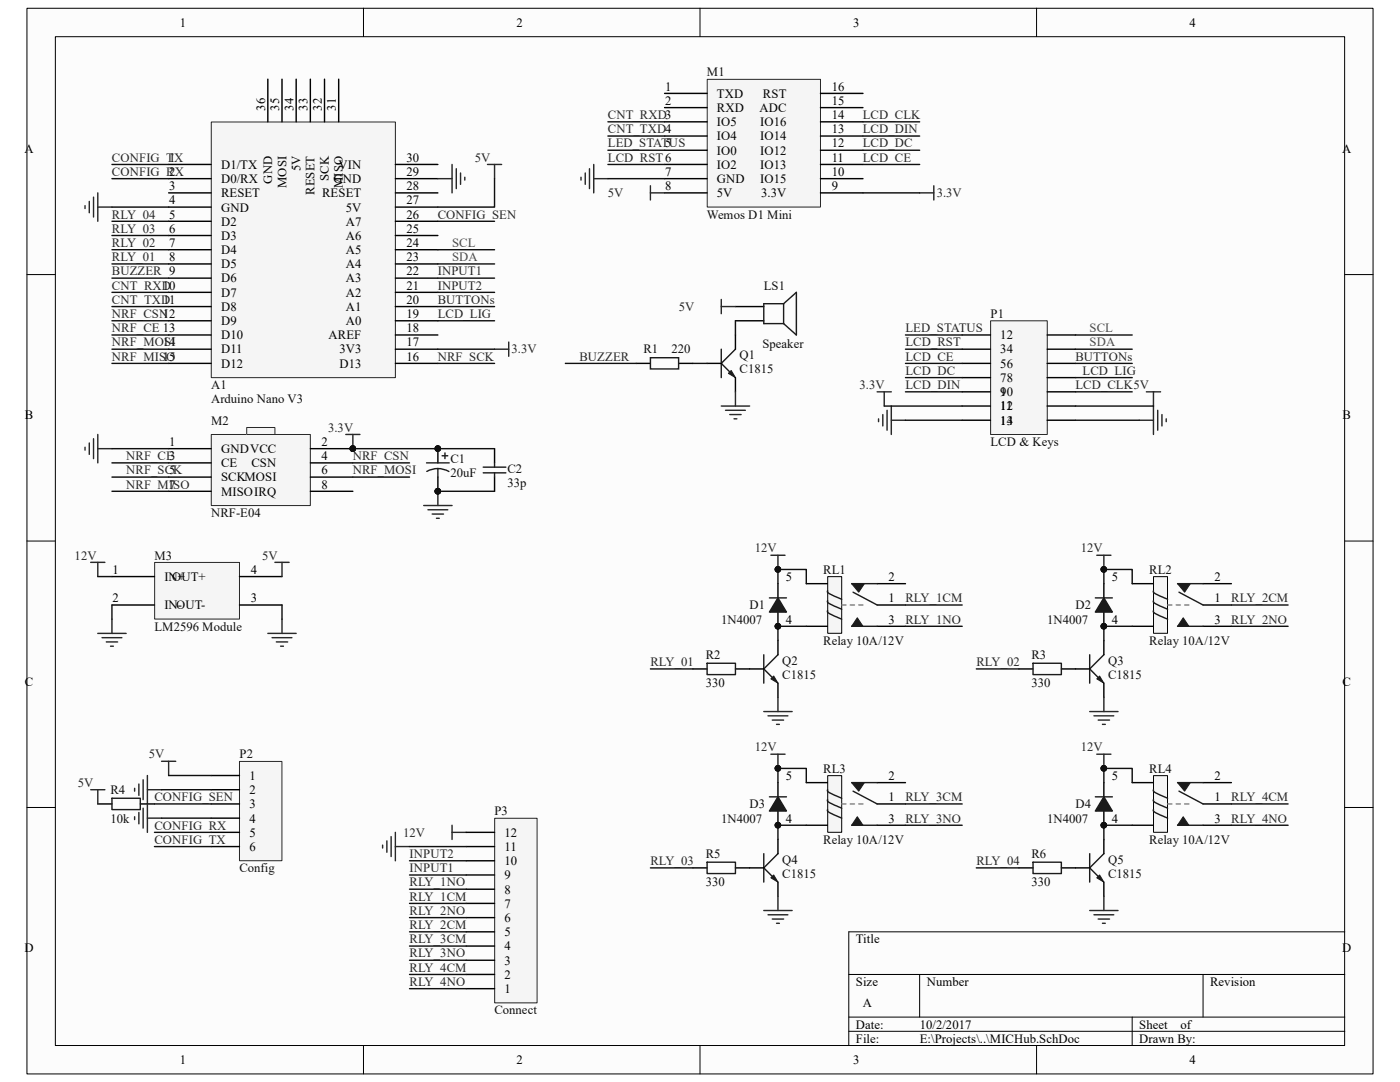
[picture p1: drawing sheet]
<svg xmlns="http://www.w3.org/2000/svg" width="279mm" height="216mm" viewBox="0 0 279 216" stroke-linecap="round" stroke-linejoin="round" font-family="sans-serif">
<path d="M5.4 1.7h268.6v212.6h-268.6z" fill="#fcfcfc"/>
<path d="M5.4 1.7h268.6v212.6h-268.6z" fill="none" stroke="#000" stroke-width=".2"/>
<path d="M11.1 7.4h257.3v201.2h-257.3z" fill="#fcfcfc"/>
<g fill="none" stroke="#000" stroke-width=".2">
<path d="M11 7.3h257.4v201.3h-257.4zM72.5 1.6v5.7M139.7 1.6v5.7M206.9 1.6v5.7M5.4 54.8h5.6M268.4 54.8h5.6M5.4 108h5.6M268.4 108h5.6M5.4 161.1h5.6M268.4 161.1h5.6M169.4 194.4h99M183.5 194.4v8.5"/>
<path d="M240.1 194.4v8.5M268.4 185.9h-99v22.7M72.5 208.6v5.7M139.7 208.6v5.7M169.4 202.9h99M169.4 205.8h99M206.9 208.6v5.7M226 202.9v5.7"/>
</g>
<path d="M42.2 24.4h36.7v51h-36.7z" fill="#f5f5f5"/>
<path d="M42.2 24.3h36.7v51.1h-36.7z" fill="none" stroke="#262626" stroke-width=".2"/>
<g fill="none" stroke="#000" stroke-width=".28">
<path d="M53.5 15.8v8.5M56.3 15.8v8.5M59.1 15.8v8.5M61.9 15.8v8.5M64.8 15.8v8.5M67.6 15.8v8.5M33.7 32.8h8.4M33.7 35.6h8.4M33.7 38.5h8.4M78.9 32.8h8.5M78.9 35.6h8.5M78.9 38.5h8.5"/>
<path d="M33.7 41.3h8.4M33.7 44.2h8.4M33.7 47h8.4M33.7 49.8h8.4M33.7 52.7h8.4M33.7 55.5h8.4M33.7 58.3h8.4M78.9 41.3h8.5M78.9 44.2h8.5M78.9 47h8.5M78.9 49.8h8.5M78.9 52.7h8.5"/>
<path d="M78.9 55.5h8.5M78.9 58.3h8.5M33.7 61.2h8.4M33.7 64h8.4M33.7 66.8h8.4M33.7 69.7h8.4M33.7 72.5h8.4M78.9 61.2h8.5M78.9 64h8.5M78.9 66.8h8.5M78.9 69.7h8.5M78.9 72.5h8.5"/>
</g>
<path d="M141.2 15.9h22.5v25.4h-22.5z" fill="#f5f5f5"/>
<path d="M141.1 15.8h22.6v25.5h-22.6z" fill="none" stroke="#262626" stroke-width=".2"/>
<g fill="none" stroke="#000" stroke-width=".28">
<path d="M132.6 18.6h8.5M163.7 18.6h8.5M132.6 21.5h8.5M132.6 24.3h8.5M132.6 27.1h8.5M132.6 30h8.5M132.6 32.8h8.5M132.6 35.6h8.5M132.6 38.5h8.5M163.7 21.5h8.5M163.7 24.3h8.5M163.7 27.1h8.5"/>
<path d="M163.7 30h8.5M163.7 32.8h8.5M163.7 35.6h8.5M163.7 38.5h8.5"/>
</g>
<path d="M97.3 32.8h2.8M98.7 32.8v2.8M129.8 37.1v2.8M129.8 38.5h2.8M183.5 38.5h2.9M186.4 37.1v2.8" fill="none" stroke="#262626" stroke-width=".28"/>
<path d="M42.2 86.7h19.7v14.2h-19.7z" fill="#f5f5f5"/>
<path d="M42.2 86.7h19.7v14.2h-19.7z" fill="none" stroke="#262626" stroke-width=".2"/>
<path d="M33.7 89.5h8.4M33.7 92.4h8.4M33.7 95.2h8.4M33.7 98h8.4M61.9 89.5h8.5M61.9 92.4h8.5M61.9 95.2h8.5M61.9 98h8.5" fill="none" stroke="#000" stroke-width=".28"/>
<circle cx="70.4" cy="89.5" r=".55" fill="#0e0e0e" stroke="#0e0e0e" stroke-width=".2"/>
<path d="M49.3 85.3h5.6v1.4h-5.6z" fill="#f5f5f5"/>
<path d="M49.2 85.3h5.7v1.4h-5.7z" fill="none" stroke="#262626" stroke-width=".2"/>
<circle cx="70.4" cy="89.5" r=".55" fill="#0e0e0e" stroke="#0e0e0e" stroke-width=".2"/>
<path d="M98.7 69.7h2.8M101.5 68.3v2.8M17 89.2v.6M17.8 88.4v2.3M18.7 87.5v4M19.5 86.7v5.7M19.5 89.5h2.8M69 86.7h2.8M70.4 86.7v2.8" fill="none" stroke="#262626" stroke-width=".28"/>
<path d="M30.9 112.3h16.9v11.2h-16.9z" fill="#f5f5f5"/>
<path d="M30.9 112.2h16.9v11.3h-16.9z" fill="none" stroke="#262626" stroke-width=".2"/>
<g fill="none" stroke="#000" stroke-width=".28">
<path d="M87.4 89.5v2.9M87.4 95.2v2.8M98.7 89.5v2.9M98.7 95.2v2.8M22.3 115h8.5M47.8 115h8.5M160.9 116.5h4.3M175.1 116.5h5.6M22.3 120.7h8.5M47.8 120.7h8.5M160.9 125h4.3M175.1 120.7h5.6"/>
<path d="M175.1 125h5.6"/>
</g>
<g fill="#0e0e0e" stroke="#0e0e0e" stroke-width=".2">
<circle cx="87.4" cy="89.5" r=".55"/>
<circle cx="87.4" cy="98" r=".55"/>
</g>
<path d="M85.1 92.4h4.5M87.4 93.5l.9 .1 1.3 .5M87.4 93.5l-.9 .1-1.3 .5M87.4 93.5v1.7M88.2 90.9h1.2M88.8 90.4v1.1M96.4 93.2h4.6M96.4 94.3h4.6M98.7 92.4v.8M98.7 94.3v.9" fill="none" stroke="#1c1c1c" stroke-width=".28"/>
<g fill="none" stroke="#262626" stroke-width=".28">
<path d="M87.4 98v2.9M54.9 112.2h2.8M56.3 112.2v2.8M84.6 100.9h5.6M85.4 101.7h4M86.3 102.6h2.2M87.1 103.4h.6M19.5 126.4h5.7M20.4 127.2h3.9M21.2 128.1h2.3M22.1 128.9h.5M22.3 123.6v2.8"/>
<path d="M53.5 126.4h5.6M54.3 127.2h4M55.1 128.1h2.3M56 128.9h.6M56.3 123.6v2.8"/>
</g>
<path d="M165.2 115.1h2.8v11.3h-2.8z" fill="#f5f5f5"/>
<path d="M165.2 115.1h2.8v11.3h-2.8z" fill="none" stroke="#000" stroke-width=".2"/>
<path d="M165.2 119.9l-.1 .2 .4 .3 2.5 1.2M165.2 117.9l-.1 .2 .4 .3 2.5 1.2M165.2 121.9h-.1a1.45 1.45 0 0 0 1.2 .9l1.7 .8" fill="none" stroke="#1c1c1c" stroke-width=".28"/>
<path d="M170 116.5h2.5l-1.1 1.7z" fill="#1c1c1c"/>
<path d="M170 116.5h2.5l-1.1 1.7z" fill="none" stroke="#1c1c1c" stroke-width=".2"/>
<path d="M171.1 123.3l1.1 1.7h-2.2z" fill="#1c1c1c"/>
<path d="M171.1 123.3l1.1 1.7h-2.2z" fill="none" stroke="#1c1c1c" stroke-width=".2"/>
<path d="M170 116.5h5.1M170.2 118.2l4.9 2.5M152.4 130.6v5.7M155.3 130.6l-2.9 2.9 2.3 2.2M170 125h5.1" fill="none" stroke="#1c1c1c" stroke-width=".28"/>
<path d="M172.2 120.7h-4.2" fill="none" stroke="#808080" stroke-width=".28" stroke-dasharray=".8 .8"/>
<path d="M153.8 135.5l.6-.6 .9 1.4z" fill="#1c1c1c"/>
<path d="M153.8 135.5l.6-.6 .9 1.4z" fill="none" stroke="#1c1c1c" stroke-width=".2"/>
<path d="M226 116.5h4.2M240.1 116.5h5.7M138.3 133.5h2.8M146.8 133.5h5.6M155.3 127.8v2.8M155.3 136.3v2.8M226 125h4.2M240.1 120.7h5.7M240.1 125h5.7" fill="none" stroke="#000" stroke-width=".28"/>
<path d="M153.8 110.8h2.9M155.3 110.8v2.8M155.3 139.1v2.9M152.4 142h5.7M153.3 142.8h3.9M154.1 143.7h2.3M155 144.5h.5" fill="none" stroke="#262626" stroke-width=".28"/>
<circle cx="155.2" cy="113.6" r=".55" fill="#0e0e0e" stroke="#0e0e0e" stroke-width=".2"/>
<path d="M141.1 132.3h5.7v2.3h-5.7z" fill="none" stroke="#1c1c1c" stroke-width=".28"/>
<path d="M230.3 115.1h2.7v11.3h-2.7z" fill="#f5f5f5"/>
<path d="M230.2 115.1h2.8v11.3h-2.8z" fill="none" stroke="#000" stroke-width=".2"/>
<path d="M230.2 119.9v.2l.3 .3 2.5 1.2M230.2 117.9v.2l.3 .3 2.5 1.2M230.2 121.9a1.45 1.45 0 0 0 1.1 .9l1.7 .8" fill="none" stroke="#1c1c1c" stroke-width=".28"/>
<path d="M235 116.5h2.6l-1.2 1.7z" fill="#1c1c1c"/>
<path d="M235 116.5h2.6l-1.2 1.7z" fill="none" stroke="#1c1c1c" stroke-width=".2"/>
<path d="M236.1 123.3l1.2 1.7h-2.3z" fill="#1c1c1c"/>
<path d="M236.1 123.3l1.2 1.7h-2.3z" fill="none" stroke="#1c1c1c" stroke-width=".2"/>
<path d="M235 116.5h5.1M235.3 118.2l4.8 2.5M217.5 130.6v5.7M220.3 130.6l-2.8 2.9 2.2 2.2M235 125h5.1" fill="none" stroke="#1c1c1c" stroke-width=".28"/>
<path d="M237.3 120.7h-4.3" fill="none" stroke="#808080" stroke-width=".28" stroke-dasharray=".8 .8"/>
<path d="M219.5 134.9l.8 1.4-1.4-.8z" fill="#1c1c1c"/>
<path d="M218.9 135.5l.6-.6 .8 1.4z" fill="none" stroke="#1c1c1c" stroke-width=".2"/>
<path d="M203.3 133.5h2.9M211.8 133.5h5.7M220.3 127.8v2.8M220.3 136.3v2.8M160.9 156.2h4.3M175.1 156.2h5.6M160.9 164.7h4.3M175.1 160.4h5.6M175.1 164.7h5.6" fill="none" stroke="#000" stroke-width=".28"/>
<path d="M218.9 110.8h2.8M220.3 110.8v2.8M220.3 139.1v2.9M217.5 142h5.6M218.3 142.8h4M219.2 143.7h2.2M220 144.5h.6" fill="none" stroke="#262626" stroke-width=".28"/>
<circle cx="220.3" cy="113.6" r=".55" fill="#0e0e0e" stroke="#0e0e0e" stroke-width=".2"/>
<path d="M206.2 132.3h5.6v2.3h-5.6z" fill="none" stroke="#1c1c1c" stroke-width=".28"/>
<path d="M165.2 154.8h2.8v11.3h-2.8z" fill="#f5f5f5"/>
<path d="M165.2 154.8h2.8v11.3h-2.8z" fill="none" stroke="#000" stroke-width=".2"/>
<path d="M165.2 159.6l-.1 .2 .4 .3 2.5 1.2M165.2 157.6l-.1 .2 .4 .3 2.5 1.2M165.2 161.5l-.1 .1a1.45 1.45 0 0 0 1.2 .9l1.7 .8" fill="none" stroke="#1c1c1c" stroke-width=".28"/>
<path d="M170 156.2h2.5l-1.1 1.7z" fill="#1c1c1c"/>
<path d="M170 156.2h2.5l-1.1 1.7z" fill="none" stroke="#1c1c1c" stroke-width=".2"/>
<path d="M171.1 163l1.1 1.7h-2.2z" fill="#1c1c1c"/>
<path d="M171.1 163l1.1 1.7h-2.2z" fill="none" stroke="#1c1c1c" stroke-width=".2"/>
<path d="M170 156.2h5.1M170.2 157.9l4.9 2.5M152.4 170.3v5.7M155.3 170.3l-2.9 2.9 2.3 2.2M170 164.7h5.1" fill="none" stroke="#1c1c1c" stroke-width=".28"/>
<path d="M172.2 160.4h-4.2" fill="none" stroke="#808080" stroke-width=".28" stroke-dasharray=".8 .8"/>
<path d="M153.8 175.2l.6-.6 .9 1.4z" fill="#1c1c1c"/>
<path d="M153.8 175.2l.6-.6 .9 1.4z" fill="none" stroke="#1c1c1c" stroke-width=".2"/>
<path d="M226 156.2h4.2M240.1 156.2h5.7M138.3 173.2h2.8M146.8 173.2h5.6M155.3 167.5v2.8M155.3 176v2.8M226 164.7h4.2M240.1 160.4h5.7M240.1 164.7h5.7" fill="none" stroke="#000" stroke-width=".28"/>
<path d="M153.8 150.5h2.9M155.3 150.5v2.8M155.3 178.8v2.9M152.4 181.7h5.7M153.3 182.5h3.9M154.1 183.4h2.3M155 184.2h.5" fill="none" stroke="#262626" stroke-width=".28"/>
<circle cx="155.2" cy="153.3" r=".55" fill="#0e0e0e" stroke="#0e0e0e" stroke-width=".2"/>
<path d="M141.1 172h5.7v2.3h-5.7z" fill="none" stroke="#1c1c1c" stroke-width=".28"/>
<path d="M230.3 154.8h2.7v11.3h-2.7z" fill="#f5f5f5"/>
<path d="M230.2 154.8h2.8v11.3h-2.8z" fill="none" stroke="#000" stroke-width=".2"/>
<path d="M230.2 159.6v.2l.3 .3 2.5 1.2M230.2 157.6v.2l.3 .3 2.5 1.2M230.2 161.5v.1a1.45 1.45 0 0 0 1.1 .9l1.7 .8" fill="none" stroke="#1c1c1c" stroke-width=".28"/>
<path d="M235 156.2h2.6l-1.2 1.7z" fill="#1c1c1c"/>
<path d="M235 156.2h2.6l-1.2 1.7z" fill="none" stroke="#1c1c1c" stroke-width=".2"/>
<path d="M236.1 163l1.2 1.7h-2.3z" fill="#1c1c1c"/>
<path d="M236.1 163l1.2 1.7h-2.3z" fill="none" stroke="#1c1c1c" stroke-width=".2"/>
<path d="M235 156.2h5.1M235.3 157.9l4.8 2.5M217.5 170.3v5.7M220.3 170.3l-2.8 2.9 2.2 2.2M235 164.7h5.1" fill="none" stroke="#1c1c1c" stroke-width=".28"/>
<path d="M237.3 160.4h-4.3" fill="none" stroke="#808080" stroke-width=".28" stroke-dasharray=".8 .8"/>
<path d="M219.5 174.6l.8 1.4-1.4-.8z" fill="#1c1c1c"/>
<path d="M218.9 175.2l.6-.6 .8 1.4z" fill="none" stroke="#1c1c1c" stroke-width=".2"/>
<path d="M203.3 173.2h2.9M211.8 173.2h5.7M220.3 167.5v2.8M220.3 176v2.8" fill="none" stroke="#000" stroke-width=".28"/>
<g fill="none" stroke="#262626" stroke-width=".28">
<path d="M18.7 39.3v4M19.5 38.5v5.7M87.4 35.6h2.8M90.2 32.8v5.7M91.1 33.7v3.9M91.9 34.5v2.3M92.8 35.4v.5M115.9 35.4v.5M116.8 34.5v2.3M117.6 33.7v3.9M118.5 32.8v5.7M118.5 35.6h2.8"/>
<path d="M17 41v.6M17.8 40.2v2.3M19.5 41.3h2.8M18.1 112.2h2.8M19.5 112.2v2.8M218.9 150.5h2.8M220.3 150.5v2.8M76.4 168.6v.6M77.2 167.8v2.3M78.1 166.9v4M78.9 166.1v5.7M78.9 168.9h2.8"/>
<path d="M90.2 164.7v2.8M90.2 166.1h2.8M220.3 178.8v2.9M217.5 181.7h5.6M218.3 182.5h4M219.2 183.4h2.2M220 184.2h.6"/>
</g>
<circle cx="220.3" cy="153.3" r=".55" fill="#0e0e0e" stroke="#0e0e0e" stroke-width=".2"/>
<path d="M206.2 172h5.6v2.3h-5.6z" fill="none" stroke="#1c1c1c" stroke-width=".28"/>
<path d="M98.8 163.3h8.4v36.8h-8.4z" fill="#f5f5f5"/>
<path d="M98.7 163.3h8.5v36.8h-8.5z" fill="none" stroke="#262626" stroke-width=".2"/>
<path d="M93 177.4h5.7M93 174.6h5.7M93 171.8h5.7M93 168.9h5.7M93 166.1h5.7M93 197.3h5.7M93 194.4h5.7M93 191.6h5.7M93 188.8h5.7M93 185.9h5.7M93 183.1h5.7M93 180.3h5.7" fill="none" stroke="#000" stroke-width=".28"/>
<path d="M143.9 69.7v5.6M146.8 69.7l-2.9 2.8 2.3 2.3" fill="none" stroke="#1c1c1c" stroke-width=".28"/>
<path d="M145.9 73.9l.9 1.4-1.4-.8z" fill="#1c1c1c"/>
<path d="M145.9 73.9l.9 1.4-1.4-.8z" fill="none" stroke="#1c1c1c" stroke-width=".2"/>
<path d="M127 72.5h2.8M135.5 72.5h2.8M141.1 72.5h2.8M146.8 66.8v2.9M146.8 75.3v2.9M146.8 61.2h5.6M146.8 64h5.6" fill="none" stroke="#000" stroke-width=".28"/>
<path d="M143.9 59.8v2.8M143.9 61.2h2.9M146.8 78.2v2.8M143.9 81h5.7M144.8 81.9h4M145.6 82.7h2.3M146.5 83.6h.6" fill="none" stroke="#262626" stroke-width=".28"/>
<path d="M129.8 71.4h5.6v2.2h-5.6zM156.4 60.6l2.5-2.3v8.5l-2.5-2.2M156.4 60.6v4M156.4 60.6h-4v4h4" fill="none" stroke="#1c1c1c" stroke-width=".28"/>
<path d="M197.7 64.1h11.3v22.6h-11.3z" fill="#f5f5f5"/>
<path d="M197.7 64h11.3v22.7h-11.3z" fill="none" stroke="#262626" stroke-width=".2"/>
<g fill="none" stroke="#000" stroke-width=".28">
<path d="M192 66.8h5.7M192 69.7h5.7M192 72.5h5.7M192 75.3h5.7M192 78.2h5.7M209 66.8h5.6M209 69.7h5.6M209 72.5h5.6M209 75.3h5.6M209 78.2h5.6M192 81h5.7M192 83.9h5.7"/>
<path d="M209 81h5.6M209 83.9h5.6M155.3 116.5v2.8M155.3 122.1v2.9"/>
</g>
<path d="M175.1 78.2h2.8M176.5 78.2v2.8M228.8 78.2h2.8M230.2 78.2v2.8M175.3 83.6v.5M176.2 82.7v2.3M177 81.9v3.9M177.9 81v5.7M177.9 83.9h2.8" fill="none" stroke="#262626" stroke-width=".28"/>
<circle cx="155.2" cy="125" r=".55" fill="#0e0e0e" stroke="#0e0e0e" stroke-width=".2"/>
<path d="M155.3 119.3l1.7 2.8h-3.4z" fill="#1c1c1c"/>
<path d="M153.6 119.3h3.4M155.3 119.3l1.7 2.8h-3.4z" fill="none" stroke="#1c1c1c" stroke-width=".28"/>
<g fill="#0e0e0e" stroke="#0e0e0e" stroke-width=".2">
<circle cx="155.2" cy="125" r=".55"/>
<circle cx="220.3" cy="125" r=".55"/>
</g>
<path d="M220.3 116.5v2.8M220.3 122.1v2.9" fill="none" stroke="#000" stroke-width=".28"/>
<path d="M220.3 119.3l1.7 2.8h-3.4z" fill="#1c1c1c"/>
<path d="M218.6 119.3h3.4M220.3 119.3l1.7 2.8h-3.4z" fill="none" stroke="#1c1c1c" stroke-width=".28"/>
<g fill="#0e0e0e" stroke="#0e0e0e" stroke-width=".2">
<circle cx="220.3" cy="125" r=".55"/>
<circle cx="155.2" cy="164.7" r=".55"/>
</g>
<path d="M155.3 156.2v2.8M155.3 161.8v2.9" fill="none" stroke="#000" stroke-width=".28"/>
<path d="M155.3 159l1.7 2.8h-3.4z" fill="#1c1c1c"/>
<path d="M153.6 159h3.4M155.3 159l1.7 2.8h-3.4z" fill="none" stroke="#1c1c1c" stroke-width=".28"/>
<g fill="#0e0e0e" stroke="#0e0e0e" stroke-width=".2">
<circle cx="155.2" cy="164.7" r=".55"/>
<circle cx="220.3" cy="164.7" r=".55"/>
</g>
<path d="M220.3 156.2v2.8M220.3 161.8v2.9" fill="none" stroke="#000" stroke-width=".28"/>
<path d="M220.3 159l1.7 2.8h-3.4z" fill="#1c1c1c"/>
<path d="M218.6 159h3.4M220.3 159l1.7 2.8h-3.4z" fill="none" stroke="#1c1c1c" stroke-width=".28"/>
<circle cx="220.3" cy="164.7" r=".55" fill="#0e0e0e" stroke="#0e0e0e" stroke-width=".2"/>
<path d="M227.4 83.9h2.8M230.2 81v5.7M231 81.9v3.9M231.9 82.7v2.3M232.7 83.6v.5" fill="none" stroke="#262626" stroke-width=".28"/>
<path d="M47.8 152h8.5v19.7h-8.5z" fill="#f5f5f5"/>
<path d="M47.8 151.9h8.5v19.8h-8.5z" fill="none" stroke="#262626" stroke-width=".2"/>
<path d="M42.1 154.7h5.7M42.1 157.6h5.7M19.5 160.4h2.8M28 160.4h2.8M42.1 160.4h5.7M42.1 163.3h5.7M42.1 166.1h5.7M42.1 168.9h5.7" fill="none" stroke="#000" stroke-width=".28"/>
<g fill="none" stroke="#262626" stroke-width=".28">
<path d="M18.1 157.6h2.8M19.5 157.6v2.8M26.9 157.3v.6M27.7 156.4v2.3M28.6 155.6v4M29.4 154.7v11.4M29.4 157.6h2.8M32.2 151.9h2.9M33.7 151.9v2.8M26.9 163v.5M27.7 162.1v2.3M28.6 161.3v3.9"/>
<path d="M29.4 163.3h2.8"/>
</g>
<path d="M22.3 159.3h5.7v2.2h-5.7z" fill="none" stroke="#1c1c1c" stroke-width=".28"/>
<g fill="none" stroke="#0e0e0e" stroke-width=".28">
<path d="M22.3 32.8h11.4M22.3 35.6h11.4M98.7 35.6v5.7h-11.3M121.3 32.8h11.3M121.3 30h11.3M121.3 27.1h11.3M121.3 24.3h11.3M121.3 35.6h11.3M172.2 32.8h11.3M172.2 30h11.3M172.2 27.1h11.3M172.2 24.3h11.3"/>
<path d="M172.2 38.5h11.3M22.3 55.5h11.4M22.3 58.3h11.4M22.3 52.7h11.4M22.3 49.8h11.4M22.3 47h11.4M22.3 44.2h11.4M22.3 41.3h11.4M87.4 55.5h11.3M87.4 58.3h11.3M87.4 52.7h11.3M87.4 49.8h11.3"/>
<path d="M87.4 44.2h11.3M22.3 61.2h11.4M22.3 69.7h11.4M22.3 72.5h11.4M22.3 66.8h11.4M22.3 64h11.4M87.4 61.2h11.3M87.4 69.7h11.3M87.4 72.5h11.3M87.4 64h11.3M112.8 72.5h14.2M138.3 72.5h2.8"/>
<path d="M146.8 64v2.8M180.7 69.7h11.3M180.7 72.5h11.3M180.7 66.8h11.3M180.7 75.3h11.3M180.7 78.2h11.3M214.6 69.7h11.4M214.6 72.5h11.4M214.6 66.8h11.4M214.6 75.3h11.4M214.6 78.2h11.4M22.3 92.4h11.4"/>
<path d="M22.3 95.2h11.4M22.3 98h11.4M22.3 89.5h11.4M70.4 92.4h11.3M70.4 95.2h11.3M70.4 89.5h28.3M87.4 98h11.3M176.5 81h15.5M180.7 83.9h11.3M214.6 83.9h12.8M214.6 81h15.6M19.5 115h2.8"/>
<path d="M155.3 116.5v-2.9h5.6v2.9M220.3 116.5v-2.9h5.7v2.9M22.3 120.7v2.9M56.3 120.7v2.9M129.8 133.5h8.5M160.9 125h-5.6v2.8M180.7 120.7h11.3M180.7 125h11.3M194.8 133.5h8.5M226 125h-5.7v2.8M245.8 120.7h11.3M245.8 125h11.3"/>
<path d="M32.2 157.6h9.9M33.7 154.7h8.4M155.3 156.2v-2.9h5.6v2.9M220.3 156.2v-2.9h5.7v2.9M30.8 160.4h11.3M30.8 168.9h11.3M30.8 166.1h11.3M32.2 163.3h9.9M81.7 177.4h11.3M81.7 168.9h11.3M81.7 171.8h11.3M81.7 174.6h11.3"/>
<path d="M129.8 173.2h8.5M160.9 164.7h-5.6v2.8M180.7 160.4h11.3M180.7 164.7h11.3M194.8 173.2h8.5M226 164.7h-5.7v2.8M245.8 160.4h11.3M245.8 164.7h11.3M81.7 194.4h11.3M81.7 197.3h11.3M81.7 188.8h11.3M81.7 191.6h11.3"/>
<path d="M81.7 183.1h11.3M81.7 185.9h11.3M81.7 180.3h11.3"/>
</g>
<g fill="#0e0e0e" stroke="#0e0e0e" stroke-width=".2">
<circle cx="87.4" cy="98" r=".55"/>
<circle cx="87.4" cy="89.5" r=".55"/>
<circle cx="70.4" cy="89.5" r=".55"/>
<circle cx="155.2" cy="113.6" r=".55"/>
<circle cx="155.2" cy="125" r=".55"/>
<circle cx="220.3" cy="113.6" r=".55"/>
<circle cx="220.3" cy="125" r=".55"/>
<circle cx="155.2" cy="153.3" r=".55"/>
<circle cx="155.2" cy="164.7" r=".55"/>
<circle cx="220.3" cy="153.3" r=".55"/>
<circle cx="220.3" cy="164.7" r=".55"/>
</g>
<g font-size="2.5">
<text x="35.9" y="5.3">1</text>
<text x="103.1" y="5.3">2</text>
<text x="170.3" y="5.3">3</text>
<text x="237.4" y="5.3">4</text>
<text x="52.9" y="22.1" transform="rotate(-90 52.9 22.1)">36</text>
<text x="55.7" y="22.1" transform="rotate(-90 55.7 22.1)">35</text>
<text x="58.5" y="22.1" transform="rotate(-90 58.5 22.1)">34</text>
<text x="61.4" y="22.1" transform="rotate(-90 61.4 22.1)">33</text>
<text x="64.2" y="22.1" transform="rotate(-90 64.2 22.1)">32</text>
<text x="67.1" y="22.1" transform="rotate(-90 67.1 22.1)">31</text>
<text x="132.8" y="18.1">1</text>
<text x="132.8" y="20.9">2</text>
<text x="143.1" y="19.5">TXD</text>
<text x="143.1" y="22.4">RXD</text>
<text x="151.5" y="22.4">ADC</text>
<text x="152.3" y="19.5">RST</text>
<text x="166" y="23.7">14</text>
<text x="166" y="20.9">15</text>
<text x="166" y="18.1">16</text>
<text x="132.8" y="29.4">5</text>
<text x="143.1" y="25.2">IO5</text>
<text x="143.1" y="28">IO4</text>
<text x="151.7" y="28">IO14</text>
<text x="151.7" y="25.2">IO16</text>
<text x="166" y="29.4">12</text>
<text x="166" y="26.6">13</text>
<text x="4.9" y="30.5">A</text>
<text x="33.8" y="32.3">1</text>
<text x="33.8" y="35.1">2</text>
<text x="44.1" y="33.7">D1/TX</text>
<text x="60" y="34.2" transform="rotate(-90 60 34.2)">5V</text>
<text x="67.6" y="33.7">VIN</text>
<text x="81.2" y="35.1">29</text>
<text x="81.2" y="32.3">30</text>
<text x="132.8" y="35.1">7</text>
<text x="143.1" y="30.9">IO0</text>
<text x="143.1" y="33.7">IO2</text>
<text x="151.7" y="33.7">IO13</text>
<text x="151.7" y="30.9">IO12</text>
<text x="166" y="35.1">10</text>
<text x="166" y="32.3">11</text>
<text x="267.9" y="30.5">A</text>
<text x="33.8" y="37.9">3</text>
<text x="33.8" y="40.8">4</text>
<text x="44.1" y="36.5">D0/RX</text>
<text x="44.1" y="39.4">RESET</text>
<text x="54.3" y="36.6" transform="rotate(-90 54.3 36.6)">GND</text>
<text x="57.1" y="37.5" transform="rotate(-90 57.1 37.5)">MOSI</text>
<text x="62.8" y="38.9" transform="rotate(-90 62.8 38.9)">RESET</text>
<text x="64.3" y="39.4">RESET</text>
<text x="65.6" y="36.1" transform="rotate(-90 65.6 36.1)">SCK</text>
<text x="66.6" y="36.5">GND</text>
<text x="68.5" y="37.5" transform="rotate(-90 68.5 37.5)">MISO</text>
<text x="81.2" y="40.8">27</text>
<text x="81.2" y="37.9">28</text>
<text x="132.8" y="37.9">8</text>
<text x="143.1" y="36.5">GND</text>
<text x="143.1" y="39.4">5V</text>
<text x="151.7" y="36.5">IO15</text>
<text x="151.9" y="39.4">3.3V</text>
<text x="166" y="37.9">9</text>
<text x="33.8" y="43.6">5</text>
<text x="33.8" y="46.4">6</text>
<text x="44.1" y="42.2">GND</text>
<text x="44.1" y="45">D2</text>
<text x="44.1" y="47.8">D3</text>
<text x="69" y="47.8">A6</text>
<text x="69" y="45">A7</text>
<text x="69" y="42.2">5V</text>
<text x="81.2" y="46.4">25</text>
<text x="81.2" y="43.6">26</text>
<text x="33.8" y="49.3">7</text>
<text x="33.8" y="52.1">8</text>
<text x="44.1" y="50.7">D4</text>
<text x="44.1" y="53.5">D5</text>
<text x="69" y="53.5">A4</text>
<text x="69" y="50.7">A5</text>
<text x="81.2" y="52.1">23</text>
<text x="81.2" y="49.3">24</text>
<text x="32.5" y="57.8">10</text>
<text x="44.1" y="56.3">D6</text>
<text x="44.1" y="59.2">D7</text>
<text x="69" y="59.2">A2</text>
<text x="69" y="56.3">A3</text>
<text x="81.2" y="57.8">21</text>
<text x="81.2" y="54.9">22</text>
<text x="32.6" y="60.6">11</text>
<text x="44.1" y="62">D8</text>
<text x="44.1" y="64.9">D9</text>
<text x="69" y="64.9">A0</text>
<text x="69" y="62">A1</text>
<text x="81.2" y="63.5">19</text>
<text x="81.2" y="60.6">20</text>
<text x="32.5" y="69.1">14</text>
<text x="32.5" y="72">15</text>
<text x="44.1" y="67.7">D10</text>
<text x="44.1" y="70.5">D11</text>
<text x="65.6" y="67.7">AREF</text>
<text x="67.7" y="70.5">3V3</text>
<text x="81.2" y="72">16</text>
<text x="81.2" y="69.1">17</text>
<text x="81.2" y="66.3">18</text>
<text x="199.6" y="67.7">12</text>
<text x="199.6" y="70.5">34</text>
<text x="44.1" y="73.4">D12</text>
<text x="67.7" y="73.4">D13</text>
<text x="199.6" y="73.4">56</text>
<text x="199.6" y="76.2">78</text>
<text x="5" y="83.6">B</text>
<text x="199.6" y="79">9</text>
<text x="199.6" y="79">10</text>
<text x="199.6" y="81.9">11</text>
<text x="200.9" y="81.9">2</text>
<text x="267.9" y="83.6">B</text>
<text x="33.8" y="89">1</text>
<text x="64.2" y="89">2</text>
<text x="199.6" y="84.7">13</text>
<text x="200.9" y="84.7">4</text>
<text x="33.8" y="94.7">5</text>
<text x="44.1" y="90.4">GNDVCC</text>
<text x="44.1" y="93.2">CE</text>
<text x="50.2" y="93.2">CSN</text>
<text x="64.2" y="91.8">4</text>
<text x="64.2" y="94.7">6</text>
<text x="33.8" y="97.5">7</text>
<text x="44.1" y="96.1">SCKMOSI</text>
<text x="44.1" y="98.9">MISOIRQ</text>
<text x="64.2" y="97.5">8</text>
<text x="22.5" y="114.5">1</text>
<text x="32.8" y="115.9">IN+</text>
<text x="34.3" y="115.9">OUT+</text>
<text x="50" y="114.5">4</text>
<text x="156.8" y="115.9">5</text>
<text x="177.3" y="115.9">2</text>
<text x="221.9" y="115.9">5</text>
<text x="242.3" y="115.9">2</text>
<text x="22.5" y="120.2">2</text>
<text x="32.8" y="121.6">IN-</text>
<text x="35.1" y="121.6">OUT-</text>
<text x="50" y="120.2">3</text>
<text x="156.8" y="124.4">4</text>
<text x="177.3" y="120.2">1</text>
<text x="177.3" y="124.4">3</text>
<text x="221.9" y="124.4">4</text>
<text x="242.3" y="120.2">1</text>
<text x="242.3" y="124.4">3</text>
<text x="5" y="136.8">C</text>
<text x="267.9" y="136.8">C</text>
<text x="49.8" y="155.6">1</text>
<text x="156.8" y="155.6">5</text>
<text x="177.3" y="155.6">2</text>
<text x="221.9" y="155.6">5</text>
<text x="242.3" y="155.6">2</text>
<text x="49.8" y="158.5">2</text>
<text x="49.8" y="161.3">3</text>
<text x="177.3" y="159.8">1</text>
<text x="242.3" y="159.8">1</text>
<text x="49.8" y="164.1">4</text>
<text x="49.8" y="167">5</text>
<text x="100.7" y="167">12</text>
<text x="156.8" y="164.1">4</text>
<text x="177.3" y="164.1">3</text>
<text x="221.9" y="164.1">4</text>
<text x="242.3" y="164.1">3</text>
<text x="49.8" y="169.8">6</text>
<text x="100.7" y="172.6">10</text>
<text x="100.7" y="169.8">11</text>
<text x="100.7" y="178.3">8</text>
<text x="100.7" y="175.5">9</text>
<text x="100.7" y="184">6</text>
<text x="100.7" y="181.1">7</text>
<text x="4.9" y="190">D</text>
<text x="100.7" y="189.7">4</text>
<text x="100.7" y="186.8">5</text>
<text x="170.8" y="188.2">Title</text>
<text x="267.9" y="190">D</text>
<text x="100.7" y="195.3">2</text>
<text x="100.7" y="192.5">3</text>
<text x="170.8" y="196.7">Size</text>
<text x="184.9" y="196.7">Number</text>
<text x="241.5" y="196.7">Revision</text>
<text x="100.7" y="198.2">1</text>
<text x="172.2" y="201">A</text>
<text x="170.8" y="205.2">Date:</text>
<text x="170.8" y="208.1">File:</text>
<text x="183.5" y="205.2">10/2/2017</text>
<text x="183.5" y="208.1">E:\Projects\..\MICHub.SchDoc</text>
<text x="227.4" y="205.2">Sheet</text>
<text x="227.4" y="208.1">Drawn By:</text>
<text x="235.6" y="205.2">of</text>
<text x="35.9" y="212.3">1</text>
<text x="103.1" y="212.3">2</text>
<text x="170.3" y="212.3">3</text>
<text x="237.4" y="212.3">4</text>
</g>
<g font-size="2.5" fill="#0e0e0e">
<text x="141.1" y="15.2">M1</text>
<text x="141.1" y="43.6">Wemos D1 Mini</text>
<text x="152.4" y="57.8">LS1</text>
<text x="197.7" y="63.5">P1</text>
<text x="128.4" y="70.5">R1</text>
<text x="134" y="70.5">220</text>
<text x="147.6" y="71.7">Q1</text>
<text x="152.1" y="69.4">Speaker</text>
<text x="42.1" y="77.6">A1</text>
<text x="147.6" y="74.5">C1815</text>
<text x="42.1" y="80.5">Arduino Nano V3</text>
<text x="42.1" y="84.7">M2</text>
<text x="197.7" y="89">LCD &amp; Keys</text>
<text x="89.9" y="92.4">C1</text>
<text x="89.9" y="95.2">20uF</text>
<text x="101.3" y="94.4">C2</text>
<text x="101.3" y="97.2">33p</text>
<text x="42.1" y="103.2">NRF-E04</text>
<text x="30.8" y="111.7">M3</text>
<text x="164.3" y="114.5">RL1</text>
<text x="229.4" y="114.5">RL2</text>
<text x="30.8" y="125.8">LM2596 Module</text>
<text x="143.9" y="124.4">1N4007</text>
<text x="149.6" y="121.6">D1</text>
<text x="209" y="124.4">1N4007</text>
<text x="214.6" y="121.6">D2</text>
<text x="140.8" y="131.5">R2</text>
<text x="164.3" y="128.7">Relay 10A/12V</text>
<text x="205.9" y="131.5">R3</text>
<text x="229.4" y="128.7">Relay 10A/12V</text>
<text x="140.8" y="137.2">330</text>
<text x="156.1" y="132.6">Q2</text>
<text x="156.1" y="135.5">C1815</text>
<text x="205.9" y="137.2">330</text>
<text x="221.1" y="132.6">Q3</text>
<text x="221.1" y="135.5">C1815</text>
<text x="47.8" y="151.3">P2</text>
<text x="164.3" y="154.2">RL3</text>
<text x="229.4" y="154.2">RL4</text>
<text x="22.1" y="158.5">R4</text>
<text x="149.6" y="161.3">D3</text>
<text x="214.6" y="161.3">D4</text>
<text x="22.1" y="164.1">10k</text>
<text x="98.7" y="162.7">P3</text>
<text x="143.9" y="164.1">1N4007</text>
<text x="209" y="164.1">1N4007</text>
<text x="140.8" y="171.2">R5</text>
<text x="156.1" y="172.3">Q4</text>
<text x="164.3" y="168.4">Relay 10A/12V</text>
<text x="205.9" y="171.2">R6</text>
<text x="221.1" y="172.3">Q5</text>
<text x="229.4" y="168.4">Relay 10A/12V</text>
<text x="47.8" y="174">Config</text>
<text x="140.8" y="176.9">330</text>
<text x="156.1" y="175.2">C1815</text>
<text x="205.9" y="176.9">330</text>
<text x="221.1" y="175.2">C1815</text>
<text x="98.7" y="202.4">Connect</text>
</g>
<g font-size="2.5" fill="#262626">
<text x="121.3" y="23.7">CNT_RXD3</text>
<text x="172.2" y="23.7">LCD_CLK</text>
<text x="121.3" y="26.6">CNT_TXD4</text>
<text x="121.3" y="29.4">LED_STATUS</text>
<text x="172.2" y="29.4">LCD_DC</text>
<text x="172.2" y="26.6">LCD_DIN</text>
<text x="22.4" y="32.3">CONFIG_TX</text>
<text x="22.4" y="35.1">CONFIG_RX</text>
<text x="94.7" y="32.3">5V</text>
<text x="121.3" y="32.3">LCD_RST6</text>
<text x="172.2" y="32.3">LCD_CE</text>
<text x="121.3" y="39.4">5V</text>
<text x="186.9" y="39.4">3.3V</text>
<text x="22.4" y="46.4">RLY_03</text>
<text x="22.4" y="43.6">RLY_04</text>
<text x="87.4" y="43.6">CONFIG_SEN</text>
<text x="22.4" y="52.1">RLY_01</text>
<text x="22.4" y="49.3">RLY_02</text>
<text x="22.4" y="57.8">CNT_RXD</text>
<text x="22.4" y="54.9">BUZZER 9</text>
<text x="87.4" y="54.9">INPUT1</text>
<text x="87.4" y="57.8">INPUT2</text>
<text x="22.4" y="60.6">CNT_TXD</text>
<text x="22.4" y="63.5">NRF_CSN12</text>
<text x="87.4" y="63.5">LCD_LIG</text>
<text x="87.4" y="60.6">BUTTONs</text>
<text x="135.5" y="62">5V</text>
<text x="22.4" y="72">NRF_MISO</text>
<text x="22.4" y="69.1">NRF_MOSI</text>
<text x="22.4" y="66.3">NRF_CE 13</text>
<text x="87.4" y="72">NRF_SCK</text>
<text x="102.1" y="70.5">3.3V</text>
<text x="115.6" y="72">BUZZER</text>
<text x="180.7" y="72">LCD_CE</text>
<text x="180.7" y="69.1">LCD_RST</text>
<text x="180.7" y="66.3">LED_STATUS</text>
<text x="214.6" y="72">BUTTONs</text>
<text x="171.5" y="77.6">3.3V</text>
<text x="180.7" y="74.8">LCD_DC</text>
<text x="180.7" y="77.6">LCD_DIN</text>
<text x="214.6" y="77.6">LCD_CLK5V</text>
<text x="216.1" y="74.8">LCD_LIG</text>
<text x="65.5" y="86.1">3.3V</text>
<text x="25.2" y="91.8">NRF_CE3</text>
<text x="25.2" y="94.7">NRF_SCK</text>
<text x="70.4" y="91.8">NRF_CSN</text>
<text x="70.4" y="94.7">NRF_MOSI</text>
<text x="25.2" y="97.5">NRF_MISO</text>
<text x="14.9" y="111.7">12V</text>
<text x="52.3" y="111.7">5V</text>
<text x="150.7" y="110.2">12V</text>
<text x="215.7" y="110.2">12V</text>
<text x="180.7" y="120.2">RLY_1CM</text>
<text x="180.7" y="124.4">RLY_1NO</text>
<text x="245.7" y="120.2">RLY_2CM</text>
<text x="245.7" y="124.4">RLY_2NO</text>
<text x="129.8" y="132.9">RLY_01</text>
<text x="194.9" y="132.9">RLY_02</text>
<text x="150.7" y="149.9">12V</text>
<text x="215.7" y="149.9">12V</text>
<text x="29.7" y="151.3">5V</text>
<text x="15.5" y="157">5V</text>
<text x="30.8" y="159.8">CONFIG_SEN</text>
<text x="180.7" y="159.8">RLY_3CM</text>
<text x="245.7" y="159.8">RLY_4CM</text>
<text x="30.8" y="165.5">CONFIG_RX</text>
<text x="80.4" y="167">12V</text>
<text x="180.7" y="164.1">RLY_3NO</text>
<text x="245.7" y="164.1">RLY_4NO</text>
<text x="30.8" y="168.4">CONFIG_TX</text>
<text x="81.7" y="171.2">INPUT2</text>
<text x="129.8" y="172.6">RLY_03</text>
<text x="194.9" y="172.6">RLY_04</text>
<text x="81.7" y="179.7">RLY_1CM</text>
<text x="81.7" y="176.9">RLY_1NO</text>
<text x="81.7" y="174">INPUT1</text>
<text x="81.7" y="185.4">RLY_2CM</text>
<text x="81.7" y="182.5">RLY_2NO</text>
<text x="81.7" y="188.2">RLY_3CM</text>
<text x="81.7" y="191.1">RLY_3NO</text>
<text x="81.7" y="193.9">RLY_4CM</text>
<text x="81.7" y="196.7">RLY_4NO</text>
</g>
<g font-size="2.5" fill="#4c4c4c">
<text x="90.2" y="52.1">SDA</text>
<text x="90.2" y="49.3">SCL</text>
<text x="217.5" y="69.1">SDA</text>
<text x="217.5" y="66.3">SCL</text>
</g>
</svg>
